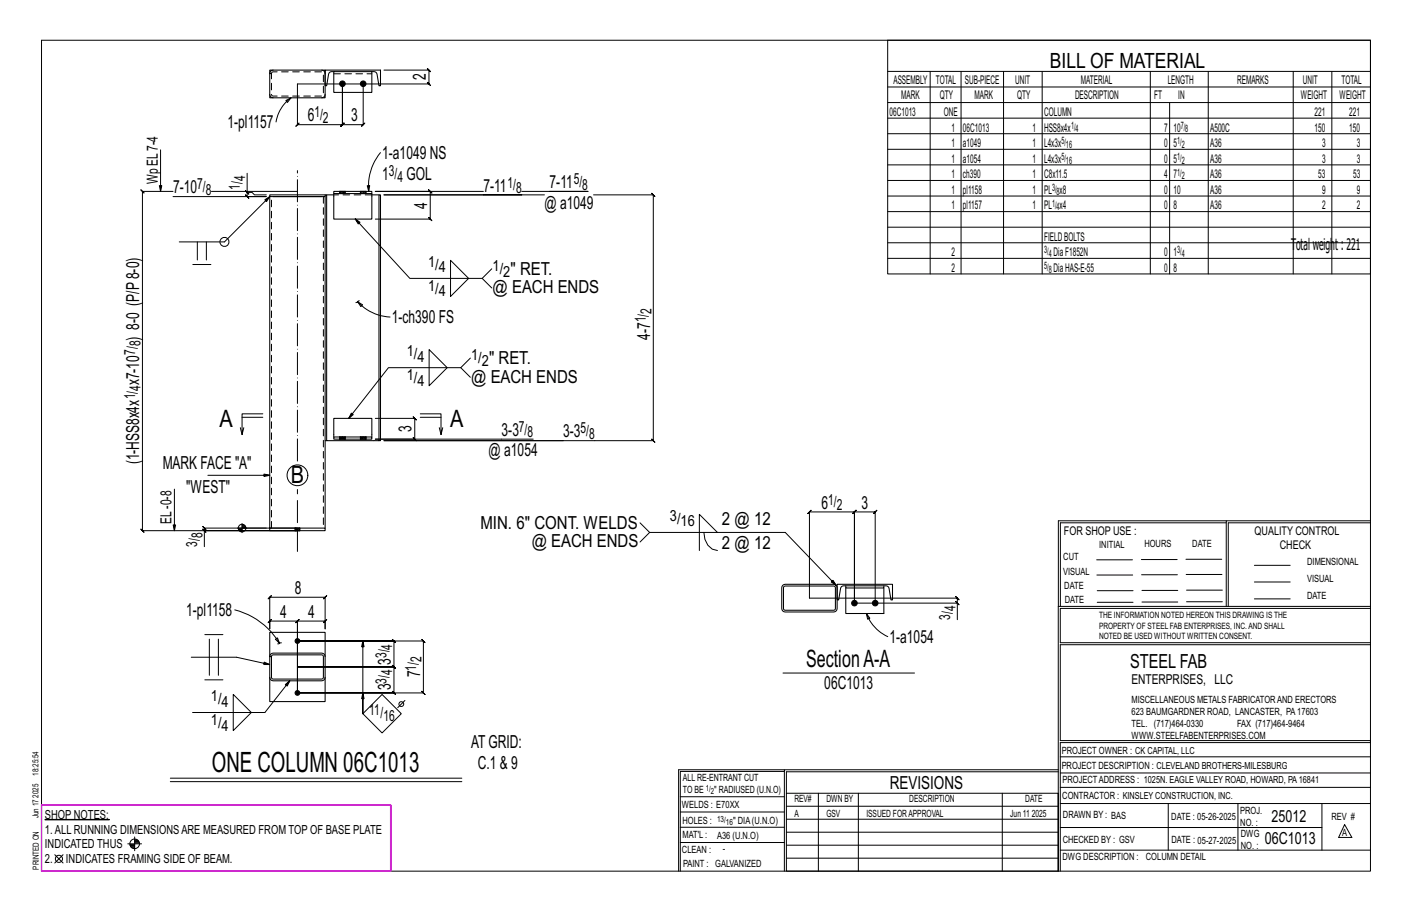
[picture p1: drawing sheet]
<svg xmlns="http://www.w3.org/2000/svg" width="432mm" height="279mm" viewBox="0 0 432 279" stroke-linecap="round" stroke-linejoin="round" font-family="sans-serif">
<g fill="#000" stroke="#000" stroke-width=".31">
<path d="M13.8 250.5l19.6 .1z"/>
<circle cx="104.7" cy="25.6" r=".86"/>
<circle cx="111.1" cy="25.6" r=".86"/>
<circle cx="91" cy="195.9" r=".73"/>
<circle cx="261.3" cy="184.4" r=".86"/>
<circle cx="267.6" cy="184.4" r=".86"/>
<circle cx="91" cy="211.8" r=".73"/>
</g>
<g fill="none" stroke="#000" stroke-width=".31">
<path d="M12.7 12.3h406.4v254h-406.4zM271.5 12.3h147.6v71.4h-147.6zM87.4 30.7l1.6-.8-1.1 1.4zM89 29.9a11.4 11.4 0 0 0-4.6 7.4M117.4 21.4h13.8l-.5-.5 1 1-.5-.5v4.3l-.5-.5 1 1-.5-.5h-40.2v12.4l-.5 .5 1-1-.5 .5h13.7l-.5 .5 1-1-.5 .5v-12.5v12.5l-.5 .5 1-1-.5 .5h6.4l-.5 .5 1-1-.5 .5v-12.5M271.5 21.8h147.6M271.5 26.6h147.6M271.5 31.4h147.6M271.5 36.1h147.6M284.5 21.8v61.9M293.9 21.8v61.9M306.9 21.8v61.9"/>
<path d="M318.7 21.8v61.9M351.8 21.8v61.9M357.7 31.4v52.3M369.5 21.8v61.9M395.5 21.8v61.9M407.3 21.8v61.9M49.1 45.8v12.7l-.4-1.7h.8l-.4 1.7M52.9 58.5h-9.3l-.5-.5 1 1-.5-.5v103.7l-.5-.5 1 1-.5-.5h47.4h-28.5v4.9M64.7 58.5h26.3M75.1 58.3l1 1zM75.6 53v5.8h1.5l.7 .8h3.6M75.6 58.8v1.3l-.5-.5 1 1-.5-.5h5.8h-28.5"/>
<path d="M112.3 56.8l.8-.1-.3 1.8zM116.3 46.7a16.2 16.2 0 0 0-3.5 11.8M117.4 59.6h42.2zM147.8 58.5h-33h16.8l-.5-.5 1 1-.5-.5v8.5l-.5-.5 1 1-.5-.5h-16.8M159.6 58.5h20.2h-11.7M159.6 59.6h6.9M181.5 59.6h18.3l-.5-.5 1 1-.5-.5v75.1l-.5-.5 1 1-.5-.5h-82.4M271.5 40.9h147.6M271.5 45.6h147.6M271.5 50.4h147.6M271.5 55.2h147.6M271.5 59.9h147.6"/>
<path d="M60.3 73.9v5.6M63.1 73.9v5.6M82.5 60.1l-1.5 1 .5 .5 1-1.5-13.9 13.8h-13.8M108.6 66.9l.9 1.6 .6-.5-1.5-1.1 16.7 18.2h22.2l2.9-2.9M137.8 79.6l5.5 5.5-5.5 5.5zM271.5 64.7h147.6M271.5 69.5h147.6M271.5 74.2h147.6M271.5 79h147.6M59 80.9h5.5M109.4 92.2l1.5 1-.6 .5zM109.4 92.2a14.3 14.3 0 0 0 9.9 4.7"/>
<path d="M109.4 92.2l-.6 .3M109.9 92l-.5 .2M147.5 85.1l2.9 2.9M131.2 106.9l5.6 5.5-5.6 5.5zM140.9 112.4l2.9 2.9M143.8 109.5l-2.9 2.9h-22.1l-12.1 15.5 .7-1.6 .6 .4-1.3 1.2M73.5 130.7l.5 2.2M74 127.6h6.4M80.4 126.5h-6.4v6.4l.6-2.2M114.8 127.9h12l-.5-.5 1 1-.5-.5v6.3l-.5-.5 1 1-.5-.5h-12h48.3M128.5 126.5h6.4v6.4l.5-2.2M128.5 127.6h6.4"/>
<path d="M134.3 130.7l.6 2.2M53.3 149.5v12.7l-.3-1.7h.7l-.4 1.7M63.6 145.3h18.9l-1.8 .4v-.8l1.8 .4M195.7 159.8l3 3h41.4l15.6 16.1-1.5-1 .5-.5 1 1.5M375 159.8h-50.7v25.6M375 159.2h-51.3l-.1 107.1M419.1 159.2h-44.1v26.2M419.1 159.8h-43.5v25.6M62 161.7l1 1zM72.6 161.4h8.8M72.9 161.6h1.1M72.9 161.9h1.1"/>
<path d="M73 162.1h1M73.2 162.3h.8M73.5 162.5h.5M74 160v2.8M74 161.2h1.2M74 161h1.1M74 160.8h1M74 160.6h.8M74 160.4h.5M91 161.4h-28.5l-.5-.5 1 1-.5-.5v.8M198.7 162.8l-3 2.9M215.3 162.8a5 5 0 0 0 4.1 5.5"/>
<path d="M219.4 162.8l-5.5-5.6v11.1M335.4 171.1h10.9M335.4 175.8h11M349 171h11M349.1 175.7h11M362.7 171h10.9M362.7 175.6h11M383.6 172.8h11M383.6 177.9h11M62.6 194h5.6M64 195.4v11M66.8 195.4v11"/>
<path d="M71.8 186.4a22.3 22.3 0 0 1 13.7 10.3M82.5 182.6l-.5 .5 1-1-.5 .5h16.9l-.5 .5 1-1-.5 .5v9.6v-2.3l.5-.5-1 1 .5-.5h-8.4l.5-.5-1 1 .5-.5v21.9v-21.9l.5-.5-1 1 .5-.5h-8.5l.5-.5-1 1 .5-.5v2.3zM84.2 195.4l.6-.4 .7 1.7zM85.5 196.7l-.6 .1M86.1 196.5l-.6 .2M91 195.9h38.5l-.5-.5 1 1-.5-.5v15.9l-.5-.5 1 1-.5-.5h-38.5h29.5l.5 .5-1-1 .5 .5v-7.9l.5 .5-1-1 .5 .5h-29.5h29.5l.5 .5-1-1 .5 .5v-8l.5 .5-1-1 .5 .5zM111 195.9l-.4 1.8h.7l-.3-1.8v22.3v-6.4l.3 1.8h-.7l.4-1.8M261.3 184.4h31.5v5M265 187.5l1 1.5-.7 .3zM265 187.5a12.6 12.6 0 0 0 6.5 7.1M267.6 184.4v-27.9l.5-.5-1 1 .5-.5h-6.3l.5-.5-1 1 .5-.5v27.9v-27.9l.5-.5-1 1 .5-.5h-13.8l.5-.5-1 1 .5-.5v26.3h45.3l-.5-.5 1 1-.5-.5v1.6M292.3 183.9l1 1z"/>
<path d="M323.7 185.4h95.4M335.5 184.1h11M335.5 180.6h11M349.2 184h11M349.2 180.5h11M362.9 180.4h10.9M362.9 184h10.9M383.6 183.1h11M419.1 186h-94.9v10.5h94.9M419.1 197.1h-94.9v29.3h94.9v.6h-94.9v39.3M58.5 200.9h13.8l10.2 2.2h-1.8l.1-.7 1.7 .7M62.6 207.8h5.6"/>
<path d="M71.3 212.3l5.6 5.5-5.6 5.5zM88.6 208.1l-1.4 1.2 .6 .4 .8-1.6-7.6 9.7h-22.1M111 218.2l5.8-5.9 5.9 5.9-5.9 5.9zM123.8 214.1l-2.2 2.2M239.4 205.7h40.3M52.1 237.9h89.1M52.1 238.9h89.1M239.9 235.8h-31.9v30.5M239.9 235.3h-32.4v31M323.6 235.3h-83.7v31M323.6 235.9h-83.1v6.6M324.2 236.3h94.9"/>
<path d="M324.2 231.4h94.9M39.1 258h4.2M39.7 258.2h1.5M39.8 258.4h1.4M39.9 258.7h1.3M40.1 258.9h1.1M40.4 259.2h.8M41.2 255.8v4.3M41.2 257.7h1.4M41.2 257.2h1.3M41.2 257.5h1.4M41.2 256.7h.8"/>
<path d="M41.2 257h1.1M208 252.9h31.9M208 257.5h31.9M208 243.6h31.9M208 248.2h31.9M240.5 242.5h83.1v23.8h-83.1zM240.5 258.4h83.1M240.5 254.4h83.1M240.5 250.4h83.1M240.5 246.5h83.1M250.3 242.5v23.8M262.5 242.5v23.8"/>
<path d="M306.5 242.5v23.8M324.2 253h80.1M324.2 245.6h94.9M324.2 259.9h94.9M324.2 240.7h94.9M357.3 245.6v14.3M378.6 245.6v14.3M404.3 245.6v14.3M411.2 252.1l2.2 3.9h-4zM16.8 261.3l2.5 2.5M19.3 261.3l-2.5 2.5M240.5 262.3h83.1"/>
<circle cx="68.6" cy="73.9" r="1.38"/>
<circle cx="91" cy="145.3" r="3.2"/>
<circle cx="74" cy="161.4" r="1.16"/>
<circle cx="122.7" cy="215.2" r=".74"/>
<circle cx="41.2" cy="258" r="1.47"/>
<circle cx="18" cy="262.5" r="1.1"/>
</g>
<path d="M12.7 246.1h106.8v20.2h-106.8z" fill="none" stroke="#f0f" stroke-width=".5"/>
<g fill="none" stroke="#000" stroke-width=".32">
<path d="M82.5 21.4h16.9v8.5h-16.9zM102.1 21.9h11.6v6.3h-11.6zM102.1 21.9a1.21 1.21 0 0 0-1.6 .8l-.6 3.5h-.5v-4.8h17v4.8h-.5l-.7-3.8a1.3 1.3 0 0 0-1.5-.5M99.4 59.6h-16.9v.5h16.9v101.3M99.9 59.6h2.2M102.1 58.5h11.6v.7h-11.6zM102.1 59.2v7.8h11.6v-7.8M103.9 58.5h.1M103.9 59.2h.1M105.6 58.5h.1M105.6 59.2h.1M110.2 58.5h.1"/>
<path d="M110.2 59.2h.1M111.9 58.5h.1M111.9 59.2h.1M113.7 59.6h2.2M82.5 60.1v102.1h16.9v-.8h-16.9M83.5 60.1h14.9M99.4 60.1v-.5h.5v75.1h16.5v-75.1h-.5v75.1M99.4 134.7h.5M102.1 133.6h11.6v.6h-11.6zM102.1 133.6v-5.7h11.6v5.7M103.9 133.6h.1M103.9 134.2v.1"/>
<path d="M105.6 133.6h.1M105.6 134.2v.1M110.2 133.6h.1M110.2 134.2v.1M111.9 133.6h.1M111.9 134.2v.1M90.2 161.4h.1M90.2 162.2h.1M91.7 161.4h.1M91.7 162.2h.1M239.4 178.9l.7-.3h14.8a1.06 1.06 0 0 1 1.1 1.1v6.3a1.06 1.06 0 0 1-1.1 1.1h-14.8a1.06 1.06 0 0 1-1-1.1v-6.3zM239.8 179.3l15.3-.1 .4 .5-.1 6.5-.5 .3h-15l-.3-.5z"/>
<path d="M256 178.6h16.9v4.8h-.4l-.7-3.8-.9-.5h-13.2l-.6 .8-.6 3.5h-.5zM258.6 179.1v.6h11.7v-.6M258.6 179.7v7.8h11.7v-7.8M82.8 200l.7-.3h14.9a1.06 1.06 0 0 1 1 1v6.4a1.06 1.06 0 0 1-1 1h-14.9a1.06 1.06 0 0 1-1-1v-6.4zM82.5 200.7v-7.4h16.9v7.4M82.5 207.1v7.4h16.9v-7.4M83.2 200.3l15.4-.1 .3 .5v6.6l-.5 .3-15.1-.1-.3-.4z"/>
</g>
<g fill="none" stroke="#000" stroke-width=".31" stroke-dasharray="2 1.4">
<path d="M82.5 28.8a1.06 1.06 0 0 0 1 1.1M83 22.5h-.5M83.2 22.1l15.4-.1 .3 .5v6.5l-.5 .4-15.1-.1-.3-.5zM83.5 21.4a1.06 1.06 0 0 0-1 1.1h.5M98.4 29.9a1.06 1.06 0 0 0 1-1.1M99.4 22.5a1.06 1.06 0 0 0-1-1.1M102.1 22.6h11.6M103.9 58.5v.7M103.9 58.5h.1M104.1 58.5h-.2v.7M104.4 58.5h-.3v.7h-.2M104.7 58.5h.3v.7h-.3z"/>
<path d="M104.7 58.5h-.3v.7h-.3M104.7 59.2h-.3M105 58.5h.3v.7h-.3M105.3 58.5h.2v.7h-.2M105.5 58.5h.1M105.6 59.2h-.1M105.6 59.2v-.7M110.2 58.5v.7M110.2 58.5h.1M110.5 58.5h-.2l-.1 .7M110.7 58.5h-.2v.7h-.2M111.1 58.5h.3v.7h-.3z"/>
<path d="M111.1 58.5h-.4v.7h-.2M111.1 59.2h-.4M111.4 58.5h.3v.7h-.3M111.7 58.5h.2v.7h-.2M111.9 58.5h.1M111.9 59.2h.1M111.9 59.2v-.7M113.7 59.6h-11.6M98.9 60.1v101.3M103.9 133.6h.1M103.9 133.6v.6M103.9 134.3h.1"/>
<path d="M104.1 134.3h-.2v-.7h.2M104.4 133.6h.3v.7h-.3zM104.4 134.3h-.3v-.7h.3M104.7 134.3h.3v-.7h.3M104.7 133.6h.3M105 134.3h.3v-.7h.2M105.3 134.3h.2l.1-.7M105.6 134.2v-.6M105.6 134.3h-.1M110.2 133.6h.1M110.2 133.6v.6M110.3 134.3h-.1"/>
<path d="M110.5 134.3h-.2v-.7h.2M110.7 133.6h.4v.7h-.4zM110.7 134.3h-.2v-.7h.2M111.1 134.3h.3v-.7h.3M111.1 133.6h.3M111.4 134.3h.3v-.7h.2M111.7 134.3h.2v-.7M111.9 134.2v-.6M111.9 134.3h.1M83 161.4v-101.3M90.2 161.4v.8M90.2 161.4h.1"/>
<path d="M90.4 161.4l-.2 .8M90.7 161.4h-.3v.8h-.1M91 161.4h.2v.8h-.2zM91 161.4h-.3v.8h-.3M91 162.2h-.3M91.2 161.4h.3v.8h-.3M91.5 161.4h.1v.8h-.1M91.6 161.4h.1M91.7 162.2h-.1M91.7 162.2v-.8M82.5 200.7h.5z"/>
</g>
<path d="M91 140.9v-88.7M91 168.6v-19" fill="none" stroke="#000" stroke-width=".31" stroke-dasharray="6.8 1 0 1"/>
<text font-size="8.6" x="64.8" y="235.9">ONE COLUMN 06C1013</text>
<g font-size="7.3">
<text x="67.1" y="130.4">A</text>
<text x="137.6" y="130.4">A</text>
<text x="88.9" y="147.7">B</text>
<text x="246.6" y="204">SectionA-A</text>
</g>
<text font-size="6.4" x="321.1" y="20.7">BILL OF MATERIAL</text>
<text font-size="5.9" x="345.6" y="204.1">STEEL FAB</text>
<g font-size="5.5">
<text x="130.2" y="24.6" transform="rotate(-90 130.2 24.6)">2</text>
<text x="69.5" y="39.2">1-pl1157</text>
<text x="94.1" y="37.1">6</text>
<text x="107.4" y="37.1">3</text>
<text x="116.9" y="48.6">1-a1049 NS</text>
<text x="52.9" y="59.1">7-10</text>
<text x="116.9" y="55.1">1</text>
<text x="124.3" y="55.1">GOL</text>
<text x="147.8" y="58.6">7-11</text>
<text x="168.1" y="57.5">7-11</text>
<text x="130.6" y="63.8" transform="rotate(-90 130.6 63.8)">4</text>
<text x="166.5" y="64">@ a1049</text>
<text x="150.6" y="89.6">@ EACH ENDS</text>
<text x="156.1" y="84.1">&quot; RET.</text>
<text x="119.8" y="98.8">1-ch390 FS</text>
<text x="42.6" y="104.2" transform="rotate(-90 42.6 104.2)">) 8-0 (P/P8-0)</text>
<text x="198.8" y="103.8" transform="rotate(-90 198.8 103.8)">4-7</text>
<text x="149.5" y="111.4">&quot; RET.</text>
<text x="42.6" y="117.7" transform="rotate(-90 42.6 117.7)">x7-10</text>
<text x="144.1" y="116.9">@ EACH ENDS</text>
<text x="125.8" y="132" transform="rotate(-90 125.8 132)">3</text>
<text x="153.4" y="133.3">3-3</text>
<text x="172.2" y="133.7">3-3</text>
<text x="42.6" y="142" transform="rotate(-90 42.6 142)">(1-HSS8x4x</text>
<text x="49.8" y="143.2">MARK FACE &quot;A&quot;</text>
<text x="149.4" y="139.5">@ a1054</text>
<text x="56.9" y="150.6">&quot;WEST&quot;</text>
<text x="251.2" y="155.5">6</text>
<text x="263.4" y="155.5">3</text>
<text x="147" y="161.8">MIN. 6&quot; CONT. WELDS</text>
<text x="220.8" y="160.5">2 @ 12</text>
<text x="162.6" y="167.3">@ EACH ENDS</text>
<text x="220.8" y="167.9">2 @ 12</text>
<text x="90.2" y="181.6">8</text>
<text x="56.9" y="188.4">1-pl1158</text>
<text x="85.7" y="188.9">4</text>
<text x="94.3" y="188.9">4</text>
<text x="272" y="196.5">1-a1054</text>
<text x="119.5" y="203.2" transform="rotate(-90 119.5 203.2)">3</text>
<text x="128.5" y="207.1" transform="rotate(-90 128.5 207.1)">7</text>
<text x="119.5" y="211.1" transform="rotate(-90 119.5 211.1)">3</text>
<text x="252.1" y="210.7">06C1013</text>
<text x="144" y="228.6">AT GRID:</text>
<text x="146.1" y="235.1">C.1 &amp; 9</text>
<text x="272.2" y="241.1">REVISIONS</text>
</g>
<g font-size="5.1">
<text x="388.9" y="251.3">25012</text>
<text x="386.8" y="258.1">06C1013</text>
</g>
<g font-size="4.9">
<text x="394.8" y="76.4">T</text>
<text x="396.3" y="76.4">otalweigh</text>
<text x="408.3" y="76.4">t : 221</text>
</g>
<g font-size="4.7">
<text x="96.2" y="35.9">1/</text>
<text x="98.8" y="37.5">2</text>
<text x="118.9" y="53.9">3/</text>
<text x="48.3" y="56.4" transform="rotate(-90 48.3 56.4)">Wp EL7-4</text>
<text x="60.3" y="57.9">7/</text>
<text x="62.9" y="59.5">8</text>
<text x="73.3" y="58.1" transform="rotate(-90 73.3 58.1)">1/</text>
<text x="75" y="55.5" transform="rotate(-90 75 55.5)">4</text>
<text x="121.5" y="55.5">4</text>
<text x="155.2" y="57.3">1/</text>
<text x="157.8" y="59">8</text>
<text x="175.4" y="56.3">5/</text>
<text x="178.1" y="57.9">8</text>
<text x="130.9" y="81.6">1/</text>
<text x="134.2" y="83.3">4</text>
<text x="150.6" y="82.9">1/</text>
<text x="130.9" y="88.9">1/</text>
<text x="153.9" y="84.5">2</text>
<text x="134.2" y="90.6">4</text>
<text x="199.2" y="95.9" transform="rotate(-90 199.2 95.9)">2</text>
<text x="197.5" y="98.5" transform="rotate(-90 197.5 98.5)">1/</text>
<text x="43" y="105.9" transform="rotate(-90 43 105.9)">8</text>
<text x="41.3" y="108.5" transform="rotate(-90 41.3 108.5)">7/</text>
<text x="124.4" y="108.9">1/</text>
<text x="127.7" y="110.6">4</text>
<text x="144.1" y="110.2">1/</text>
<text x="147.4" y="111.8">2</text>
<text x="43" y="119.5" transform="rotate(-90 43 119.5)">4</text>
<text x="124.4" y="116.2">1/</text>
<text x="127.7" y="117.9">4</text>
<text x="41.3" y="122.1" transform="rotate(-90 41.3 122.1)">1/</text>
<text x="158.7" y="132">7/</text>
<text x="161.3" y="133.7">8</text>
<text x="177.5" y="132.5">5/</text>
<text x="180.2" y="134.1">8</text>
<text x="253.3" y="154.3">1/</text>
<text x="255.9" y="155.9">2</text>
<text x="52.5" y="160.1" transform="rotate(-90 52.5 160.1)">EL-0-8</text>
<text x="204.9" y="159.3">3/</text>
<text x="208.1" y="160.9">16</text>
<text x="60.3" y="167.1" transform="rotate(-90 60.3 167.1)">3/</text>
<text x="61.9" y="164.5" transform="rotate(-90 61.9 164.5)">8</text>
<text x="290.5" y="189.4" transform="rotate(-90 290.5 189.4)">3/</text>
<text x="292.2" y="186.8" transform="rotate(-90 292.2 186.8)">4</text>
<text x="118.2" y="201.2" transform="rotate(-90 118.2 201.2)">3/</text>
<text x="119.9" y="198.5" transform="rotate(-90 119.9 198.5)">4</text>
<text x="128.9" y="202.4" transform="rotate(-90 128.9 202.4)">2</text>
<text x="118.2" y="209" transform="rotate(-90 118.2 209)">3/</text>
<text x="119.9" y="206.4" transform="rotate(-90 119.9 206.4)">4</text>
<text x="127.2" y="205" transform="rotate(-90 127.2 205)">1/</text>
<text x="64.5" y="214.3">1/</text>
<text x="67.8" y="216">4</text>
<text x="64.5" y="221.7">1/</text>
<text x="112.9" y="218.7">11/</text>
<text x="117.3" y="220.4">16</text>
<text x="67.8" y="223.3">4</text>
</g>
<text font-size="4.2" x="346" y="209.1">ENTERPRISES, LLC</text>
<g font-size="3.8">
<text x="13.8" y="250.3">SHOP NOTES:</text>
<text x="13.8" y="254.8">1.ALL RUNNING DIMENSIONSARE MEASURED FROM TOP OF BASE PLATE</text>
<text x="13.8" y="263.9">2.</text>
<text x="13.8" y="259.3">INDICATED THUS</text>
<text x="20.2" y="263.9">INDICATES FRAMING SIDE OF BEAM.</text>
</g>
<g font-size="3.7">
<text x="273.2" y="25.6">ASSEMBLY</text>
<text x="286.2" y="25.6">TOTAL</text>
<text x="295.1" y="25.6">SUB-PIECE</text>
<text x="310.4" y="25.6">UNIT</text>
<text x="330.5" y="25.6">MATERIAL</text>
<text x="357.1" y="25.6">LENGTH</text>
<text x="378.3" y="25.6">REMARKS</text>
<text x="398.4" y="25.6">UNIT</text>
<text x="410.2" y="25.6">TOTAL</text>
<text x="272.1" y="35.5">06C1013</text>
<text x="275.6" y="30.4">MARK</text>
<text x="287.4" y="30.4">QTY</text>
<text x="288.6" y="35.5">ONE</text>
<text x="298" y="30.4">MARK</text>
<text x="311" y="30.4">QTY</text>
<text x="319.3" y="35.5">COLUMN</text>
<text x="328.7" y="30.4">DESCRIPTION</text>
<text x="353" y="30.4">FT</text>
<text x="360.3" y="30.4">IN</text>
<text x="397.8" y="30.4">WEIGHT</text>
<text x="402" y="35.5">221</text>
<text x="409.6" y="30.4">WEIGHT</text>
<text x="412.6" y="35.5">221</text>
<text x="290.9" y="40.2">1</text>
<text x="294.5" y="40.2">06C1013</text>
<text x="315.8" y="40.2">1</text>
<text x="319.3" y="40.2">HSS8x4x</text>
<text x="356" y="40.2">7</text>
<text x="358.9" y="40.2">10</text>
<text x="370.1" y="40.2">A500C</text>
<text x="402" y="40.2">150</text>
<text x="412.6" y="40.2">150</text>
<text x="290.9" y="45">1</text>
<text x="294.5" y="45">a1049</text>
<text x="315.8" y="45">1</text>
<text x="319.3" y="45">L4x3x</text>
<text x="356" y="45">0</text>
<text x="358.9" y="45">5</text>
<text x="370.1" y="45">A36</text>
<text x="404.3" y="45">3</text>
<text x="415" y="45">3</text>
<text x="290.9" y="49.7">1</text>
<text x="294.5" y="49.7">a1054</text>
<text x="315.8" y="49.7">1</text>
<text x="319.3" y="49.7">L4x3x</text>
<text x="356" y="49.7">0</text>
<text x="358.9" y="49.7">5</text>
<text x="370.1" y="49.7">A36</text>
<text x="404.3" y="49.7">3</text>
<text x="415" y="49.7">3</text>
<text x="290.9" y="54.5">1</text>
<text x="290.9" y="59.3">1</text>
<text x="294.5" y="54.5">ch390</text>
<text x="294.5" y="59.3">pl1158</text>
<text x="315.8" y="54.5">1</text>
<text x="315.8" y="59.3">1</text>
<text x="319.3" y="54.5">C8x11.5</text>
<text x="319.3" y="59.3">PL x8</text>
<text x="356" y="54.5">4</text>
<text x="356" y="59.3">0</text>
<text x="358.9" y="54.5">7</text>
<text x="358.9" y="59.3">10</text>
<text x="370.1" y="54.5">A36</text>
<text x="370.1" y="59.3">A36</text>
<text x="403.2" y="54.5">53</text>
<text x="404.3" y="59.3">9</text>
<text x="413.8" y="54.5">53</text>
<text x="415" y="59.3">9</text>
<text x="290.9" y="64">1</text>
<text x="294.5" y="64">pl1157</text>
<text x="315.8" y="64">1</text>
<text x="319.3" y="64">PL x4</text>
<text x="356" y="64">0</text>
<text x="358.9" y="64">8</text>
<text x="370.1" y="64">A36</text>
<text x="404.3" y="64">2</text>
<text x="415" y="64">2</text>
<text x="319.3" y="73.6">FIELDBOLTS</text>
<text x="290.9" y="78.3">2</text>
<text x="290.9" y="83.1">2</text>
<text x="322.2" y="78.3">DiaF1852N</text>
<text x="322.2" y="83.1">DiaHAS-E-55</text>
<text x="356" y="78.3">0</text>
<text x="356" y="83.1">0</text>
<text x="358.9" y="78.3">1</text>
<text x="358.9" y="83.1">8</text>
<text x="325.3" y="163.4">FOR SHOP USE :</text>
<text x="383.7" y="163.4">QUALITY CONTROL</text>
<text x="391.4" y="167.8">CHECK</text>
</g>
<g font-size="3.1">
<text x="327.5" y="39.4">1/</text>
<text x="328.9" y="40.5">4</text>
<text x="361.1" y="39.4">7/</text>
<text x="362.5" y="40.5">8</text>
<text x="324.6" y="44.1">5/</text>
<text x="326" y="45.3">16</text>
<text x="360" y="44.1">1/</text>
<text x="361.4" y="45.3">2</text>
<text x="324.6" y="48.9">5/</text>
<text x="326" y="50">16</text>
<text x="360" y="48.9">1/</text>
<text x="360" y="53.7">1/</text>
<text x="361.4" y="50">2</text>
<text x="321.7" y="58.4">3/</text>
<text x="323.1" y="59.5">8</text>
<text x="361.4" y="54.8">2</text>
<text x="321.7" y="63.2">1/</text>
<text x="323.1" y="64.3">4</text>
<text x="319.3" y="77.5">3/</text>
<text x="360" y="77.5">3/</text>
<text x="319.3" y="82.2">5/</text>
<text x="320.7" y="78.6">4</text>
<text x="320.7" y="83.4">8</text>
<text x="361.4" y="78.6">4</text>
<text x="336.2" y="167.4">INITIAL</text>
<text x="350" y="167.1">HOURS</text>
<text x="364.6" y="167.2">DATE</text>
<text x="325.2" y="171.3">CUT</text>
<text x="399.8" y="172.8">DIMENSIONAL</text>
<text x="325.1" y="175.8">VISUAL</text>
<text x="399.8" y="177.9">VISUAL</text>
<text x="325.5" y="180">DATE</text>
<text x="325.7" y="184.4">DATE</text>
<text x="399.8" y="183.1">DATE</text>
<text x="346" y="215">MISCELLANEOUS METALS FABRICATORAND ERECTORS</text>
<text x="346" y="218.6">623 BAUMGARDNER ROAD, LANCASTER, PA17603</text>
<text x="346" y="225.8">WWW.STEELFABENTERPRISES.COM</text>
<text x="346" y="222.2">TEL. (717)464-0330</text>
<text x="378.3" y="222.2">FAX (717)464-9464</text>
<text x="324.7" y="230.5">PROJECT OWNER : CK CAPITAL, LLC</text>
<text x="208.8" y="238.8">ALL RE-ENTRANT CUT</text>
<text x="324.7" y="235.1">PROJECT DESCRIPTION : CLEVELAND BROTHERS-MILESBURG</text>
<text x="324.9" y="239.5">PROJECTADDRESS : 1025N. EAGLE VALLEY ROAD, HOWARD, PA16841</text>
<text x="208.8" y="242.5">TO BE</text>
<text x="218.4" y="242.5">&quot; RADIUSED (U.N.O)</text>
<text x="242.9" y="245.3">REV#</text>
<text x="252.7" y="245.3">DWN BY</text>
<text x="278.1" y="245.3">DESCRIPTION</text>
<text x="313.5" y="245.3">DATE</text>
<text x="324.9" y="244.2">CONTRACTOR : KINSLEY CONSTRUCTION, INC.</text>
<text x="208.5" y="247">WELDS : E70XX</text>
<text x="208.7" y="251.7">HOLES :</text>
<text x="224.2" y="251.8">&quot; DIA(U.N.O)</text>
<text x="242.9" y="249.9">A</text>
<text x="252.7" y="249.9">GSV</text>
<text x="264.9" y="249.9">ISSUED FORAPPROVAL</text>
<text x="309" y="249.9">Jun 11</text>
<text x="315.5" y="249.9">2025</text>
<text x="325.1" y="250">DRAWN BY : BAS</text>
<text x="358.2" y="250.5">DATE : 05-26-2025</text>
<text x="379.3" y="248.9">PROJ.</text>
<text x="407.2" y="250.5">REV #</text>
<text x="208.7" y="256.3">MAT'L :</text>
<text x="219.3" y="256.4">A36 (U.N.O)</text>
<text x="325" y="257.6">CHECKED BY : GSV</text>
<text x="358.3" y="257.7">DATE : 05-27-2025</text>
<text x="379.3" y="252.5">NO. :</text>
<text x="379.5" y="255.9">DWG</text>
<text x="410.5" y="255.5">A</text>
<text x="208.6" y="260.7">CLEAN :</text>
<text x="221.1" y="260.6">-</text>
<text x="324.9" y="262.9">DWG DESCRIPTION :</text>
<text x="350.4" y="263">COLUMN DETAIL</text>
<text x="379.5" y="259.5">NO. :</text>
<text x="208.9" y="265">PAINT : GALVANIZED</text>
</g>
<g font-size="2.7">
<text x="336.1" y="189">THE INFORMATION NOTED HEREON THIS DRAWING IS THE</text>
<text x="336.1" y="195.4">NOTED BE USED WITHOUT WRITTEN CONSENT.</text>
<text x="336.1" y="192.2">PROPERTY OF STEEL FAB ENTERPRISES, INC.AND SHALL</text>
</g>
<g font-size="2.6">
<text x="215.9" y="241.8">1/</text>
<text x="217.4" y="242.7">2</text>
<text x="219.3" y="251.1">13/</text>
<text x="222" y="252.1">16</text>
</g>
<g font-size="2.5">
<text x="11.7" y="237.1" transform="rotate(-90 11.7 237.1)">18:25:54</text>
<text x="11.8" y="243.8" transform="rotate(-90 11.8 243.8)">2025</text>
<text x="11.8" y="250.1" transform="rotate(-90 11.8 250.1)">Jun 17</text>
<text x="11.9" y="265.8" transform="rotate(-90 11.9 265.8)">PRINTED ON</text>
</g>
</svg>
